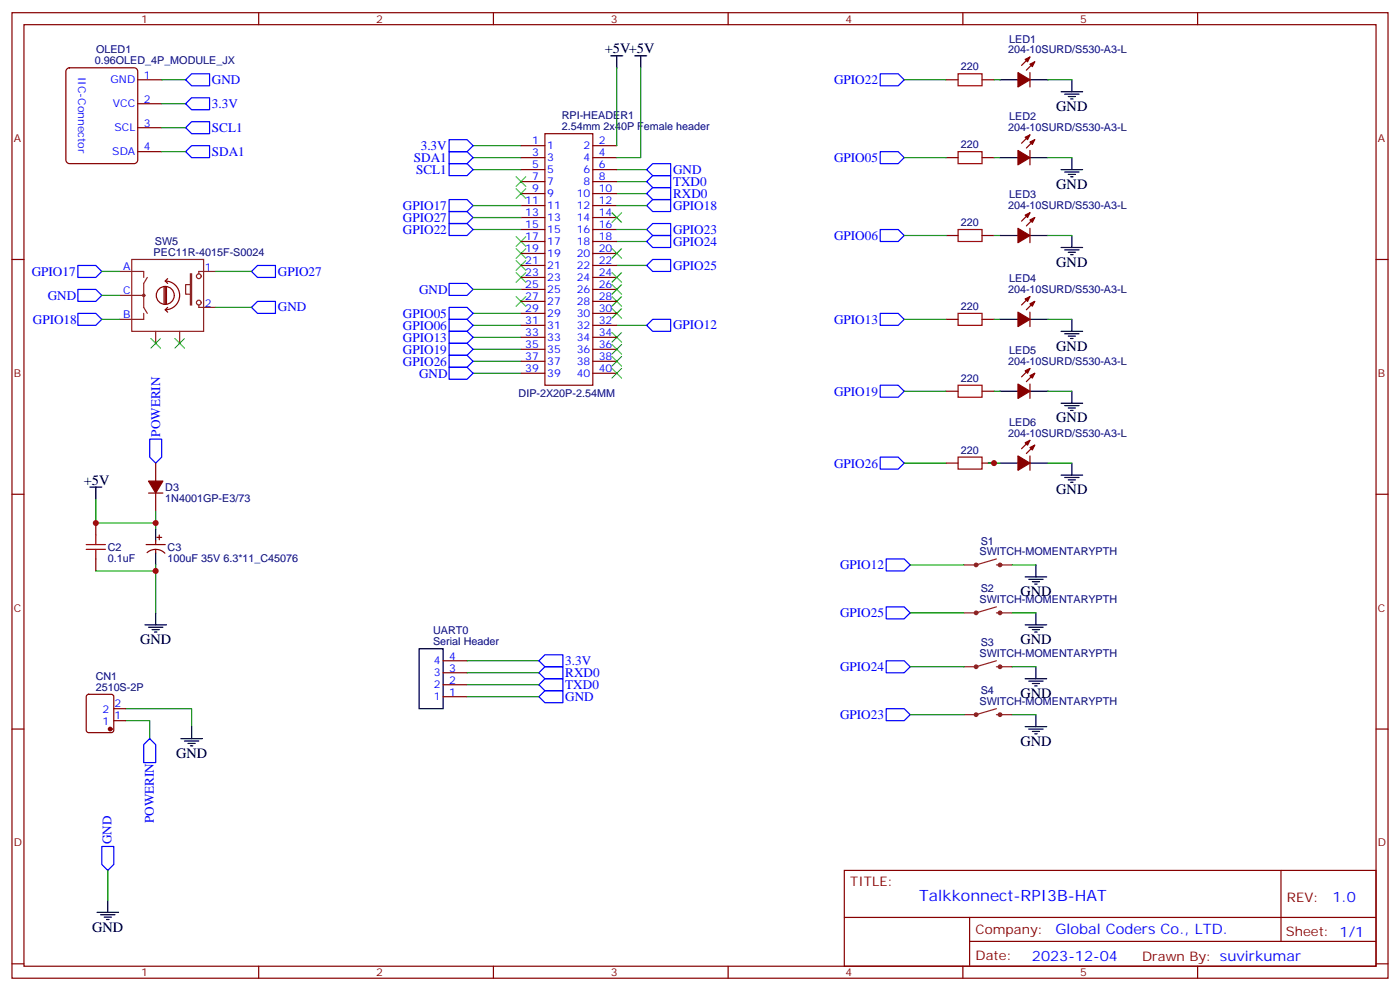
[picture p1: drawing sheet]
<svg xmlns="http://www.w3.org/2000/svg" width="412mm" height="292mm" viewBox="0 0 412 292" stroke-linecap="round" stroke-linejoin="round" font-family="sans-serif">
<g fill="none" stroke="#870000" stroke-width=".35">
<path d="M3.5 3.7h405.4v284.4h-405.4zM7.1 7.3h398.2v277.3h-398.2zM76.2 3.7v3.6M145.3 3.7v3.6M214.5 3.7v3.6M283.6 3.7v3.6M303.4 16.8l-2.5 2.5M304.8 18.2l-2.5 2.5M352.8 3.7v3.6M19.6 20.4l.9-.4h19l.9 .4 .2 .6v26.1l-.5 .9-.6 .2h-19l-.9-.5-.2-.6v-26.1zM40.6 37.6h7M40.6 30.6h7"/>
<path d="M40.6 23.5h7M160.5 39.4h14.1v74.1h-14.1zM278.7 23.5h3.5M289.3 23.5h3.5M303.4 21.4v4.2M303.4 39.7l-2.5 2.5M40.6 44.7h7M153.5 46.4h7M153.5 42.9h7M153.5 50h7M153.5 53.5h7M153.5 57h7"/>
<path d="M174.6 46.4h7.1M174.6 42.9h7.1M174.6 50h7.1M174.6 53.5h7.1M174.6 57h7.1M278.7 46.4h3.5M289.3 46.4h3.5M303.4 44.3v4.2M304.8 41.1l-2.5 2.5M3.5 76.4h3.6M153.5 60.5h7M153.5 64.1h7"/>
<path d="M153.5 67.6h7M153.5 71.1h7M153.5 74.6h7M153.5 78.2h7M174.6 60.5h7.1M174.6 64.1h7.1M174.6 67.6h7.1M174.6 71.1h7.1M174.6 74.6h7.1M174.6 78.2h7.1M278.7 69.4h3.5M289.3 69.4h3.5"/>
<path d="M303.4 67.2v4.3M303.4 62.7l-2.5 2.4M304.8 64.1l-2.5 2.4M405.3 76.4h3.6M153.5 81.7h7M153.5 85.2h7M153.5 88.8h7M153.5 92.3h7M153.5 95.8h7M153.5 99.3h7M174.6 81.7h7.1M174.6 85.2h7.1"/>
<path d="M174.6 88.8h7.1M174.6 92.3h7.1M174.6 95.8h7.1M174.6 99.3h7.1M278.7 94.1h3.5M289.3 94.1h3.5M303.4 91.9v4.3M303.4 87.3l-2.5 2.5M304.8 88.8l-2.5 2.4M153.5 102.9h7M153.5 106.4h7M153.5 109.9h7"/>
<path d="M174.6 102.9h7.1M174.6 106.4h7.1M174.6 109.9h7.1M278.7 115.2h3.5M289.3 115.2h3.5M303.4 113.1v4.2M303.4 108.5l-2.5 2.5M304.8 109.9l-2.5 2.5M45.9 136.4v5.3M278.7 136.4h3.5M289.3 136.4h3.5M303.4 134.3v4.2"/>
<path d="M303.4 129.7l-2.5 2.5M304.8 131.1l-2.5 2.5M3.5 145.6h3.6M28.2 154v3.6M43.7 145.2h4.3M45.9 145.2v5.3M45.9 159.3v1.1M46.2 158.3h1.4M46.9 157.6v1.4M405.3 145.6h3.6M28.2 164.6v3.5M43 160.4h5.7"/>
<path d="M43.3 162.8a3.8 3.8 0 0 1 5.3 .1M45.9 161.8v1M130.5 198.1h7.1M130.5 194.6h7.1M3.5 214.7h3.6M25.6 204.7l.5-.2h6.7l.5 .2 .2 .5v9.9l-.2 .5-.5 .2h-6.7l-.5-.3-.2-.4v-9.9zM33.5 212.2h3.5M33.5 208.7h3.5M130.5 205.2h7.1M130.5 201.6h7.1M405.3 214.7h3.6M248.7 256.3h156.6v28.3h-156.6z"/>
<path d="M377.3 256.4v20.8M248.7 270.2h156.5M285.6 277.2h119.6M285.6 270.2v14.1M3.5 283.8h3.6M76.2 284.6v3.5M145.3 284.6v3.5M214.5 284.6v3.5M283.6 284.6v3.5M352.8 284.6v3.5M405.3 283.8h3.6"/>
</g>
<g fill="none" stroke="#8c2424" stroke-width=".35">
<path d="M35.3 79.9h7v1.8M38.8 76.4h21.2v21.2h-21.2zM63.5 79.9h-4.9v.7M35.3 87h7M42.3 92.3v1.8h-7M43.4 81.7l-1.1 1.8v7l1.1 1.8M45.9 97.6v3.5M52.9 97.6v3.5M56.1 80.6h.3v9.2h-.3zM56.1 83.8h-1.4v2.8h1.4M58.6 89.8v.7h4.9M293.5 164.6l-6 1.8h-3.5"/>
<path d="M293.5 166.4h4.6M293.5 178.7l-6 1.8h-3.5M293.5 180.5h4.6M293.5 194.6l-6 1.8h-3.5M293.5 196.4h4.6M293.5 208.7l-6 1.8h-3.5M293.5 210.5h4.6"/>
<circle cx="42.3" cy="87" r=".35"/>
<circle cx="58.6" cy="81.4" r=".71"/>
<circle cx="58.6" cy="89.1" r=".71"/>
</g>
<path d="M48.3 84.5v5M48.7 82.8a4.2 4.2 0 0 1 4.2 4.2 4.2 4.2 0 0 1-4.2 4.2M48.7 91.2l.7 .7M48.7 84.5v5M48.7 82.8l.7 .7M49 84.5v5M49.4 90.5l-.7 .7M49.4 82.1l-.7 .7M51.3 87a2.65 2.65 0 0 0-3.7-2.4 2.65 2.65 0 0 0-.6 4.4 2.65 2.65 0 0 0 4.2-1.3l.1-.6" fill="none" stroke="#850000" stroke-width=".35"/>
<g fill="none" stroke="#8c2424" stroke-width=".71">
<circle cx="287.5" cy="166.4" r=".35"/>
<circle cx="294.6" cy="166.4" r=".35"/>
<circle cx="287.5" cy="180.5" r=".35"/>
<circle cx="287.5" cy="196.4" r=".35"/>
<circle cx="294.6" cy="180.5" r=".35"/>
<circle cx="294.6" cy="196.4" r=".35"/>
<circle cx="287.5" cy="210.5" r=".35"/>
<circle cx="294.6" cy="210.5" r=".35"/>
</g>
<path d="M282.2 21.7h7.1v3.6h-7.1zM282.2 44.7h7.1v3.5h-7.1zM282.2 67.6h7.1v3.5h-7.1zM282.2 92.3h7.1v3.5h-7.1zM282.2 113.5h7.1v3.5h-7.1zM282.2 134.6h7.1v3.5h-7.1zM28.2 157.6v2.8M25.4 160.4h5.6M25.4 161.8h5.6M28.2 161.8v2.8" fill="none" stroke="#a10000" stroke-width=".35"/>
<g fill="none" stroke="#3c3" stroke-width=".35">
<path d="M152 55.6l2.9 2.8M152 52.1l2.9 2.8M154.9 52.1l-2.9 2.8M154.9 55.6l-2.9 2.8M152 76.8l2.9 2.8M152 73.2l2.9 2.9M152 69.7l2.9 2.8M154.9 76.8l-2.9 2.8M154.9 73.2l-2.9 2.9M154.9 69.7l-2.9 2.8M180.3 73.2l2.8 2.9M180.3 62.7l2.8 2.8"/>
<path d="M183.1 73.2l-2.8 2.9M183.1 62.7l-2.8 2.8M44.4 99.7l2.9 2.8M47.3 99.7l-2.9 2.8M51.5 99.7l2.8 2.8M54.3 99.7l-2.8 2.8M152 87.3l2.9 2.9M152 80.3l2.9 2.8M154.9 87.3l-2.9 2.9M154.9 80.3l-2.9 2.8M180.3 97.9l2.8 2.9M180.3 90.9l2.8 2.8"/>
<path d="M180.3 87.3l2.8 2.9M180.3 80.3l2.8 2.8M180.3 83.8l2.8 2.8M183.1 97.9l-2.8 2.9M183.1 90.9l-2.8 2.8M183.1 87.3l-2.8 2.9M183.1 80.3l-2.8 2.8M183.1 83.8l-2.8 2.8M180.3 101.5l2.8 2.8M180.3 105l2.8 2.8M180.3 108.5l2.8 2.8M183.1 101.5l-2.8 2.8"/>
<path d="M183.1 105l-2.8 2.8M183.1 108.5l-2.8 2.8"/>
</g>
<g fill="none" stroke="#008700" stroke-width=".35">
<path d="M181.7 20v22.9M188.7 20v26.4h-7M47.6 23.5h7.1M47.6 30.6h7.1M47.6 37.6h7.1M266.3 23.5h12.4M292.8 23.5h1.8M308.7 23.5h7M47.6 44.7h7.1M139.3 42.9h14.2M139.3 50h14.2M139.3 46.4h14.2"/>
<path d="M181.7 57h8.8M181.7 53.5h8.8M181.7 50h8.8M266.3 46.4h12.4M292.8 46.4h1.8M308.7 46.4h7M30 79.9h5.3M63.5 79.9h10.6M139.3 67.6h14.2M139.3 60.5h14.2M139.3 64.1h14.2M181.7 78.2h8.8"/>
<path d="M181.7 71.1h8.8M181.7 67.6h8.8M181.7 60.5h8.8M266.3 69.4h12.4M292.8 69.4h1.8M308.7 69.4h7M30 94.1h5.3M30 87h5.3M63.5 90.5h10.6M139.3 95.8h14.2M139.3 92.3h14.2M139.3 99.3h14.2"/>
<path d="M139.3 85.2h14.2M181.7 95.8h8.8M266.3 94.1h12.4M292.8 94.1h1.8M308.7 94.1h7M139.3 109.9h14.2M139.3 102.9h14.2M139.3 106.4h14.2M266.3 115.2h12.4M292.8 115.2h1.8M308.7 115.2h7M266.3 136.4h12.4"/>
<path d="M291 136.4h3.6M308.7 136.4h7M28.2 147v7h17.7v-3.5M45.9 154v1.8M28.2 168.1h17.7M45.9 166.4v14.1M268.1 166.4h15.9M298.1 166.4h7.1M137.6 194.6h21.1M137.6 198.1h21.1M268.1 180.5h15.9M268.1 196.4h15.9"/>
<path d="M298.1 180.5h7.1M298.1 196.4h7.1M37 212.2h7.1v5.3M37 208.7h19.4v5.3M137.6 201.6h21.1M137.6 205.2h21.1M268.1 210.5h15.9M298.1 210.5h7.1M31.7 256.3v8.8"/>
</g>
<g fill="none" stroke="#00f" stroke-width=".35">
<path d="M56.4 35.8h5.3v3.6h-5.3l-1.7-1.8zM56.4 21.7h5.3v3.6h-5.3l-1.7-1.8zM56.4 28.8h5.3v3.5h-5.3l-1.7-1.7zM259.3 21.7h5.3l1.7 1.8-1.7 1.8h-5.3zM54.7 44.7l1.7-1.8h5.3v3.5h-5.3zM132.3 41.1h5.3l1.7 1.8-1.7 1.8h-5.3zM132.3 48.2h5.3l1.7 1.8-1.7 1.7h-5.3zM132.3 44.7h5.3l1.7 1.7-1.7 1.8h-5.3zM132.3 58.8h5.3l1.7 1.7-1.7 1.8h-5.3zM190.5 57l1.8-1.8h5.3v3.6h-5.3zM190.5 53.5l1.8-1.8h5.3v3.5h-5.3zM190.5 50l1.8-1.8h5.3v3.5h-5.3z"/>
<path d="M259.3 44.7h5.3l1.7 1.7-1.7 1.8h-5.3zM22.9 78.2h5.3l1.8 1.7-1.8 1.8h-5.3zM74.1 79.9l1.7-1.7h5.3v3.5h-5.3zM132.3 65.8h5.3l1.7 1.8-1.7 1.8h-5.3zM132.3 62.3h5.3l1.7 1.8-1.7 1.7h-5.3zM190.5 78.2l1.8-1.8h5.3v3.5h-5.3zM190.5 71.1l1.8-1.7h5.3v3.5h-5.3zM190.5 60.5l1.8-1.7h5.3v3.5h-5.3zM190.5 67.6l1.8-1.8h5.3v3.6h-5.3zM259.3 67.6h5.3l1.7 1.8-1.7 1.7h-5.3zM22.9 85.2h5.3l1.8 1.8-1.8 1.8h-5.3zM22.9 92.3h5.3l1.8 1.8-1.8 1.7h-5.3z"/>
<path d="M74.1 90.5l1.7-1.7h5.3v3.5h-5.3zM132.3 90.5h5.3l1.7 1.8-1.7 1.8h-5.3zM132.3 94.1h5.3l1.7 1.7-1.7 1.8h-5.3zM132.3 97.6h5.3l1.7 1.7-1.7 1.8h-5.3zM132.3 83.5h5.3l1.7 1.7-1.7 1.8h-5.3zM190.5 95.8l1.8-1.7h5.3v3.5h-5.3zM259.3 92.3h5.3l1.7 1.8-1.7 1.7h-5.3zM132.3 108.2h5.3l1.7 1.7-1.7 1.8h-5.3zM132.3 101.1h5.3l1.7 1.8-1.7 1.7h-5.3zM132.3 104.6h5.3l1.7 1.8-1.7 1.8h-5.3zM259.3 113.5h5.3l1.7 1.7-1.7 1.8h-5.3zM44.1 129.3h3.5v5.3l-1.7 1.8-1.8-1.8z"/>
<path d="M259.3 134.6h5.3l1.7 1.8-1.7 1.7h-5.3zM261.1 164.6h5.2l1.8 1.8-1.8 1.7h-5.2zM261.1 178.7h5.2l1.8 1.8-1.8 1.7h-5.2zM158.7 198.1l1.8-1.7h5.3v3.5h-5.3zM158.7 194.6l1.8-1.8h5.3v3.6h-5.3zM261.1 194.6h5.2l1.8 1.8-1.8 1.7h-5.2zM44.1 217.5l1.8 1.8v5.3h-3.6v-5.3zM158.7 201.6l1.8-1.7h5.3v3.5h-5.3zM158.7 205.2l1.8-1.8h5.3v3.5h-5.3zM261.1 208.7h5.2l1.8 1.8-1.8 1.7h-5.2zM30 249.3h3.5v5.3l-1.8 1.7-1.7-1.7z"/>
</g>
<g fill="none" stroke="#000" stroke-width=".35">
<path d="M179.9 16.4h3.5M181.7 16.4v3.6M187 16.4h3.5M188.7 16.4v3.6M294.6 23.5h5.3M303.4 23.5h5.3M312.6 27h6.3M313.6 27.7h4.3M314.7 28.4h2.1M315.4 29.1h.7M315.7 23.5v3.5M294.6 46.4h5.3"/>
<path d="M303.4 46.4h5.3M312.6 50h6.3M313.6 50.7h4.3M314.7 51.4h2.1M315.4 52.1h.7M315.7 46.4v3.6M294.6 69.4h5.3M303.4 69.4h5.3M312.6 72.9h6.3M313.6 73.6h4.3M314.7 74.3h2.1M315.4 75h.7"/>
<path d="M315.7 69.4v3.5M294.6 94.1h5.3M303.4 94.1h5.3M312.6 97.6h6.3M313.6 98.3h4.3M314.7 99h2.1M315.4 99.7h.7M315.7 94.1v3.5M294.6 115.2h5.3M303.4 115.2h5.3M312.6 118.7h6.3M313.6 119.5h4.3"/>
<path d="M315.7 115.2v3.5M294.6 136.4h5.3M303.4 136.4h5.3M312.6 139.9h6.3M314.7 120.2h2.1M315.4 120.9h.7M315.7 136.4v3.5M26.5 143.4h3.5M28.2 143.4v3.6M45.9 155.8v3.5M313.6 140.6h4.3M314.7 141.3h2.1"/>
<path d="M315.4 142h.7M45.9 162.8v3.6M302 169.9h6.3M303 170.6h4.3M304.1 171.3h2.1M304.8 172h.7M305.2 166.4v3.5M42.7 184h6.3M43.7 184.7h4.3M44.8 185.4h2.1M45.5 186.1h.7M45.9 180.5v3.5"/>
<path d="M123.5 191.1h7v17.6h-7zM302 184h6.3M302 199.9h6.3M303 184.7h4.3M304.1 185.4h2.1M304.8 186.1h.7M305.2 180.5v3.5M305.2 196.4v3.5M53.3 217.5h6.3M54.3 218.2h4.3M55.4 218.9h2.1M56.1 219.6h.7"/>
<path d="M56.4 214v3.5M302 214h6.3M303 214.7h4.3M303 200.6h4.3M304.1 215.4h2.1M304.1 201.3h2.1M304.8 216.1h.7M304.8 202h.7M305.2 210.5v3.5M28.6 268.7h6.3M29.6 269.4h4.3M30.7 270.1h2.1"/>
<path d="M31.4 270.8h.7M31.7 265.1v3.6"/>
</g>
<g fill="#870000" stroke="#870000" stroke-width=".35">
<path d="M43.7 141.7h4.3l-2.1 3.5z"/>
<path d="M299.9 21.4l3.5 2.1-3.5 2.1z"/>
<path d="M303.4 18.9l1.4-.7-.7 1.4z"/>
<path d="M302 17.5l1.4-.7-.7 1.4z"/>
<path d="M299.9 44.3l3.5 2.1-3.5 2.1z"/>
<path d="M303.4 41.8l1.4-.7-.7 1.4z"/>
<path d="M302 40.4l1.4-.7-.7 1.4z"/>
<path d="M299.9 67.2l3.5 2.2-3.5 2.1z"/>
<path d="M303.4 64.8l1.4-.7-.7 1.4z"/>
<path d="M302 63.4l1.4-.7-.7 1.4z"/>
<path d="M299.9 91.9l3.5 2.2-3.5 2.1z"/>
<path d="M303.4 89.5l1.4-.7-.7 1.4z"/>
<path d="M302 88.1l1.4-.8-.7 1.5z"/>
<path d="M299.9 113.1l3.5 2.1-3.5 2.1z"/>
<path d="M303.4 110.6l1.4-.7-.7 1.4z"/>
<path d="M302 109.2l1.4-.7-.7 1.4z"/>
<path d="M299.9 134.3l3.5 2.1-3.5 2.1z"/>
<path d="M303.4 131.8l1.4-.7-.7 1.4z"/>
<path d="M302 130.4l1.4-.7-.7 1.4z"/>
<circle cx="32.5" cy="214.7" r=".53"/>
</g>
<g fill="#c00">
<circle cx="45.9" cy="168.1" r=".88"/>
<circle cx="45.9" cy="154" r=".88"/>
<circle cx="28.2" cy="154" r=".88"/>
<circle cx="292.8" cy="136.4" r=".88"/>
</g>
<text font-size="4.6" fill="#00f" x="270.8" y="265.4">Talkkonnect-RPI3B-HAT</text>
<g font-size="4.2">
<text x="178.2" y="15.7">+5V+5V</text>
<text x="311.1" y="32.7">GND</text>
<text x="311.1" y="55.6">GND</text>
<text x="311.1" y="78.5">GND</text>
<text x="311.1" y="103.2">GND</text>
<text x="311.1" y="124.4">GND</text>
<text x="24.7" y="142.7">+5V</text>
<text x="311.1" y="145.6">GND</text>
<text x="300.6" y="175.5">GND</text>
<text x="41.3" y="189.7">GND</text>
<text x="300.6" y="189.7">GND</text>
<text x="300.6" y="205.5">GND</text>
<text x="300.6" y="219.6">GND</text>
<text x="51.9" y="223.2">GND</text>
<text x="27.2" y="274.3">GND</text>
</g>
<g font-size="4.2" fill="#00f">
<text x="392.5" y="265.6">1.0</text>
<text x="310.9" y="275.2">Global Coders Co., LTD.</text>
<text x="304" y="283">2023-12-04</text>
</g>
<g font-size="3.9" fill="#00f">
<text x="62.4" y="24.7">GND</text>
<text x="245.7" y="24.8">GPIO22</text>
<text x="62.4" y="31.8">3.3V</text>
<text x="62.4" y="38.9">SCL1</text>
<text x="62.4" y="46">SDA1</text>
<text x="121.9" y="47.7">SDA1</text>
<text x="123.9" y="44.2">3.3V</text>
<text x="245.7" y="47.7">GPIO05</text>
<text x="122.6" y="51.2">SCL1</text>
<text x="198.3" y="51.2">GND</text>
<text x="198.3" y="58.2">RXD0</text>
<text x="198.3" y="54.7">TXD0</text>
<text x="118.7" y="61.8">GPIO17</text>
<text x="118.7" y="65.3">GPIO27</text>
<text x="198.3" y="61.8">GPIO18</text>
<text x="118.7" y="68.9">GPIO22</text>
<text x="198.3" y="68.8">GPIO23</text>
<text x="245.7" y="70.7">GPIO06</text>
<text x="198.3" y="72.3">GPIO24</text>
<text x="9.3" y="81.2">GPIO17</text>
<text x="81.8" y="81.2">GPIO27</text>
<text x="198.3" y="79.4">GPIO25</text>
<text x="14.1" y="88.4">GND</text>
<text x="123.4" y="86.6">GND</text>
<text x="9.7" y="95.4">GPIO18</text>
<text x="81.8" y="91.7">GND</text>
<text x="118.7" y="93.5">GPIO05</text>
<text x="245.7" y="95.4">GPIO13</text>
<text x="118.7" y="97.1">GPIO06</text>
<text x="118.7" y="100.6">GPIO13</text>
<text x="198.3" y="97">GPIO12</text>
<text x="118.7" y="104.2">GPIO19</text>
<text x="118.7" y="107.7">GPIO26</text>
<text x="123.4" y="111.3">GND</text>
<text x="245.7" y="116.5">GPIO19</text>
<text x="47.1" y="128.6" transform="rotate(-90 47.1 128.6)">POWERIN</text>
<text x="245.7" y="137.7">GPIO26</text>
<text x="247.5" y="167.7">GPIO12</text>
<text x="247.5" y="181.8">GPIO25</text>
<text x="166.5" y="195.8">3.3V</text>
<text x="247.5" y="197.7">GPIO24</text>
<text x="166.5" y="199.3">RXD0</text>
<text x="166.5" y="202.9">TXD0</text>
<text x="166.5" y="206.5">GND</text>
<text x="247.5" y="211.8">GPIO23</text>
<text x="45.3" y="242.4" transform="rotate(-90 45.3 242.4)">POWERIN</text>
<text x="32.9" y="248.6" transform="rotate(-90 32.9 248.6)">GND</text>
</g>
<g font-size="3.9" fill="#800">
<text x="250.5" y="260.9">TITLE:</text>
<text x="379.1" y="265.6">REV:</text>
<text x="287.4" y="275.1">Company:</text>
<text x="378.7" y="275.7">Sheet: 1/1</text>
<text x="287.4" y="282.8">Date:</text>
<text x="336.4" y="282.9">Drawn By: suvirkumar</text>
</g>
<g font-size="3.2" fill="#800">
<text x="41.6" y="6.7">1</text>
<text x="110.8" y="6.7">2</text>
<text x="179.9" y="6.7">3</text>
<text x="249.1" y="6.7">4</text>
<text x="318.2" y="6.7">5</text>
<text x="4.1" y="41.8">A</text>
<text x="405.9" y="41.8">A</text>
<text x="4.1" y="111">B</text>
<text x="405.9" y="111">B</text>
<text x="4.1" y="180.1">C</text>
<text x="405.9" y="180.1">C</text>
<text x="4.1" y="249.3">D</text>
<text x="405.9" y="249.3">D</text>
<text x="41.6" y="287.5">1</text>
<text x="110.8" y="287.5">2</text>
<text x="179.9" y="287.5">3</text>
<text x="249.1" y="287.5">4</text>
<text x="318.2" y="287.5">5</text>
</g>
<g font-size="3.2" fill="#000080">
<text x="28.3" y="15.7">OLED1</text>
<text x="297" y="15.7">204-10SURD/S530-A3-L</text>
<text x="297.3" y="12.5">LED1</text>
<text x="27.9" y="18.8">0.96OLED_4P_MODULE_JX</text>
<text x="283.1" y="20.7">220</text>
<text x="165.5" y="35">RPI-HEADER1</text>
<text x="297.3" y="35.5">LED2</text>
<text x="165.5" y="38.2">2.54mm 2x40P Female header</text>
<text x="297" y="38.7">204-10SURD/S530-A3-L</text>
<text x="283.1" y="43.6">220</text>
<text x="297.3" y="58.4">LED3</text>
<text x="297" y="61.6">204-10SURD/S530-A3-L</text>
<text x="283.1" y="66.5">220</text>
<text x="45.3" y="75.3">PEC11R-4015F-S0024</text>
<text x="45.6" y="72.1">SW5</text>
<text x="297.3" y="83.1">LED4</text>
<text x="297" y="86.3">204-10SURD/S530-A3-L</text>
<text x="283.1" y="91.2">220</text>
<text x="297" y="107.5">204-10SURD/S530-A3-L</text>
<text x="297.3" y="104.3">LED5</text>
<text x="283.1" y="112.4">220</text>
<text x="152.8" y="117">DIP-2X20P-2.54MM</text>
<text x="297.3" y="125.4">LED6</text>
<text x="297" y="128.6">204-10SURD/S530-A3-L</text>
<text x="283.1" y="133.6">220</text>
<text x="48.7" y="147.8">1N4001GP-E3/73</text>
<text x="48.7" y="144.6">D3</text>
<text x="288.9" y="160.4">S1</text>
<text x="31.7" y="165.5">0.1uF</text>
<text x="31.7" y="162.3">C2</text>
<text x="49.4" y="165.4">100uF 35V 6.3*11_C45076</text>
<text x="49.4" y="162.2">C3</text>
<text x="288.5" y="163.5">SWITCH-MOMENTARYPTH</text>
<text x="288.5" y="177.7">SWITCH-MOMENTARYPTH</text>
<text x="288.9" y="174.5">S2</text>
<text x="127.6" y="190">Serial Header</text>
<text x="127.6" y="186.8">UART0</text>
<text x="288.9" y="190.3">S3</text>
<text x="288.5" y="193.5">SWITCH-MOMENTARYPTH</text>
<text x="28.2" y="203.4">2510S-2P</text>
<text x="28.2" y="200.2">CN1</text>
<text x="288.5" y="207.6">SWITCH-MOMENTARYPTH</text>
<text x="288.9" y="204.5">S4</text>
</g>
<g font-size="3.2" fill="#00f">
<text x="23" y="22.5" transform="rotate(90 23 22.5)">IIC-Connector</text>
<text x="42.3" y="23.1">1</text>
<text x="32.6" y="24.6">GND</text>
<text x="33.3" y="31.6">VCC</text>
<text x="42.3" y="30.2">2</text>
<text x="33.7" y="38.7">SCL</text>
<text x="42.3" y="37.3">3</text>
<text x="33.1" y="45.7">SDA</text>
<text x="42.3" y="44.3">4</text>
<text x="156.7" y="42.5">1</text>
<text x="156.7" y="46.1">3</text>
<text x="161.2" y="44">1</text>
<text x="161.2" y="47.5">3</text>
<text x="171.9" y="44">2</text>
<text x="171.9" y="47.5">4</text>
<text x="176.4" y="42.5">2</text>
<text x="176.4" y="46.1">4</text>
<text x="156.7" y="49.6">5</text>
<text x="156.7" y="53.1">7</text>
<text x="161.2" y="51">5</text>
<text x="171.9" y="51">6</text>
<text x="176.4" y="49.6">6</text>
<text x="176.4" y="53.1">8</text>
<text x="156.7" y="56.7">9</text>
<text x="161.2" y="54.5">7</text>
<text x="161.2" y="58.1">9</text>
<text x="169.9" y="58.1">10</text>
<text x="171.9" y="54.5">8</text>
<text x="176.4" y="56.7">10</text>
<text x="154.7" y="60.2">11</text>
<text x="154.7" y="63.7">13</text>
<text x="161.2" y="61.6">11</text>
<text x="161.2" y="65.1">13</text>
<text x="169.9" y="61.6">12</text>
<text x="169.9" y="65.1">14</text>
<text x="176.4" y="60.2">12</text>
<text x="176.4" y="63.7">14</text>
<text x="154.7" y="67.2">15</text>
<text x="154.7" y="70.8">17</text>
<text x="161.2" y="68.7">15</text>
<text x="169.9" y="68.7">16</text>
<text x="176.4" y="67.2">16</text>
<text x="176.4" y="70.8">18</text>
<text x="154.7" y="74.3">19</text>
<text x="154.7" y="77.8">21</text>
<text x="161.2" y="72.2">17</text>
<text x="161.2" y="75.7">19</text>
<text x="169.9" y="72.2">18</text>
<text x="169.9" y="75.7">20</text>
<text x="176.4" y="74.3">20</text>
<text x="176.4" y="77.8">22</text>
<text x="36.3" y="79.6">A</text>
<text x="60.3" y="79.9">1</text>
<text x="154.7" y="81.4">23</text>
<text x="161.2" y="79.2">21</text>
<text x="161.2" y="82.8">23</text>
<text x="169.9" y="79.2">22</text>
<text x="169.9" y="82.8">24</text>
<text x="176.4" y="81.4">24</text>
<text x="36.2" y="86.6">C</text>
<text x="154.7" y="84.9">25</text>
<text x="154.7" y="88.4">27</text>
<text x="161.2" y="86.3">25</text>
<text x="161.2" y="89.8">27</text>
<text x="169.9" y="86.3">26</text>
<text x="169.9" y="89.8">28</text>
<text x="176.4" y="84.9">26</text>
<text x="176.4" y="88.4">28</text>
<text x="36.3" y="93.7">B</text>
<text x="60.3" y="90.5">2</text>
<text x="154.7" y="91.9">29</text>
<text x="154.7" y="95.5">31</text>
<text x="161.2" y="93.3">29</text>
<text x="169.9" y="93.3">30</text>
<text x="176.4" y="91.9">30</text>
<text x="176.4" y="95.5">32</text>
<text x="154.7" y="99">33</text>
<text x="161.2" y="96.9">31</text>
<text x="161.2" y="100.4">33</text>
<text x="169.9" y="96.9">32</text>
<text x="169.9" y="100.4">34</text>
<text x="176.4" y="99">34</text>
<text x="154.7" y="102.5">35</text>
<text x="154.7" y="106">37</text>
<text x="161.2" y="103.9">35</text>
<text x="161.2" y="107.5">37</text>
<text x="169.9" y="103.9">36</text>
<text x="169.9" y="107.5">38</text>
<text x="176.4" y="102.5">36</text>
<text x="176.4" y="106">38</text>
<text x="154.7" y="109.6">39</text>
<text x="161.2" y="111">39</text>
<text x="169.9" y="111">40</text>
<text x="176.4" y="109.6">40</text>
<text x="127.8" y="195.7">4</text>
<text x="132.3" y="197.8">3</text>
<text x="132.3" y="194.2">4</text>
<text x="127.8" y="202.7">2</text>
<text x="127.8" y="199.2">3</text>
<text x="132.3" y="201.3">2</text>
<text x="33.7" y="208.4">2</text>
<text x="127.8" y="206.2">1</text>
<text x="132.3" y="204.8">1</text>
<text x="30.2" y="213.6">1</text>
<text x="30.2" y="210.1">2</text>
<text x="33.7" y="211.9">1</text>
</g>
</svg>
